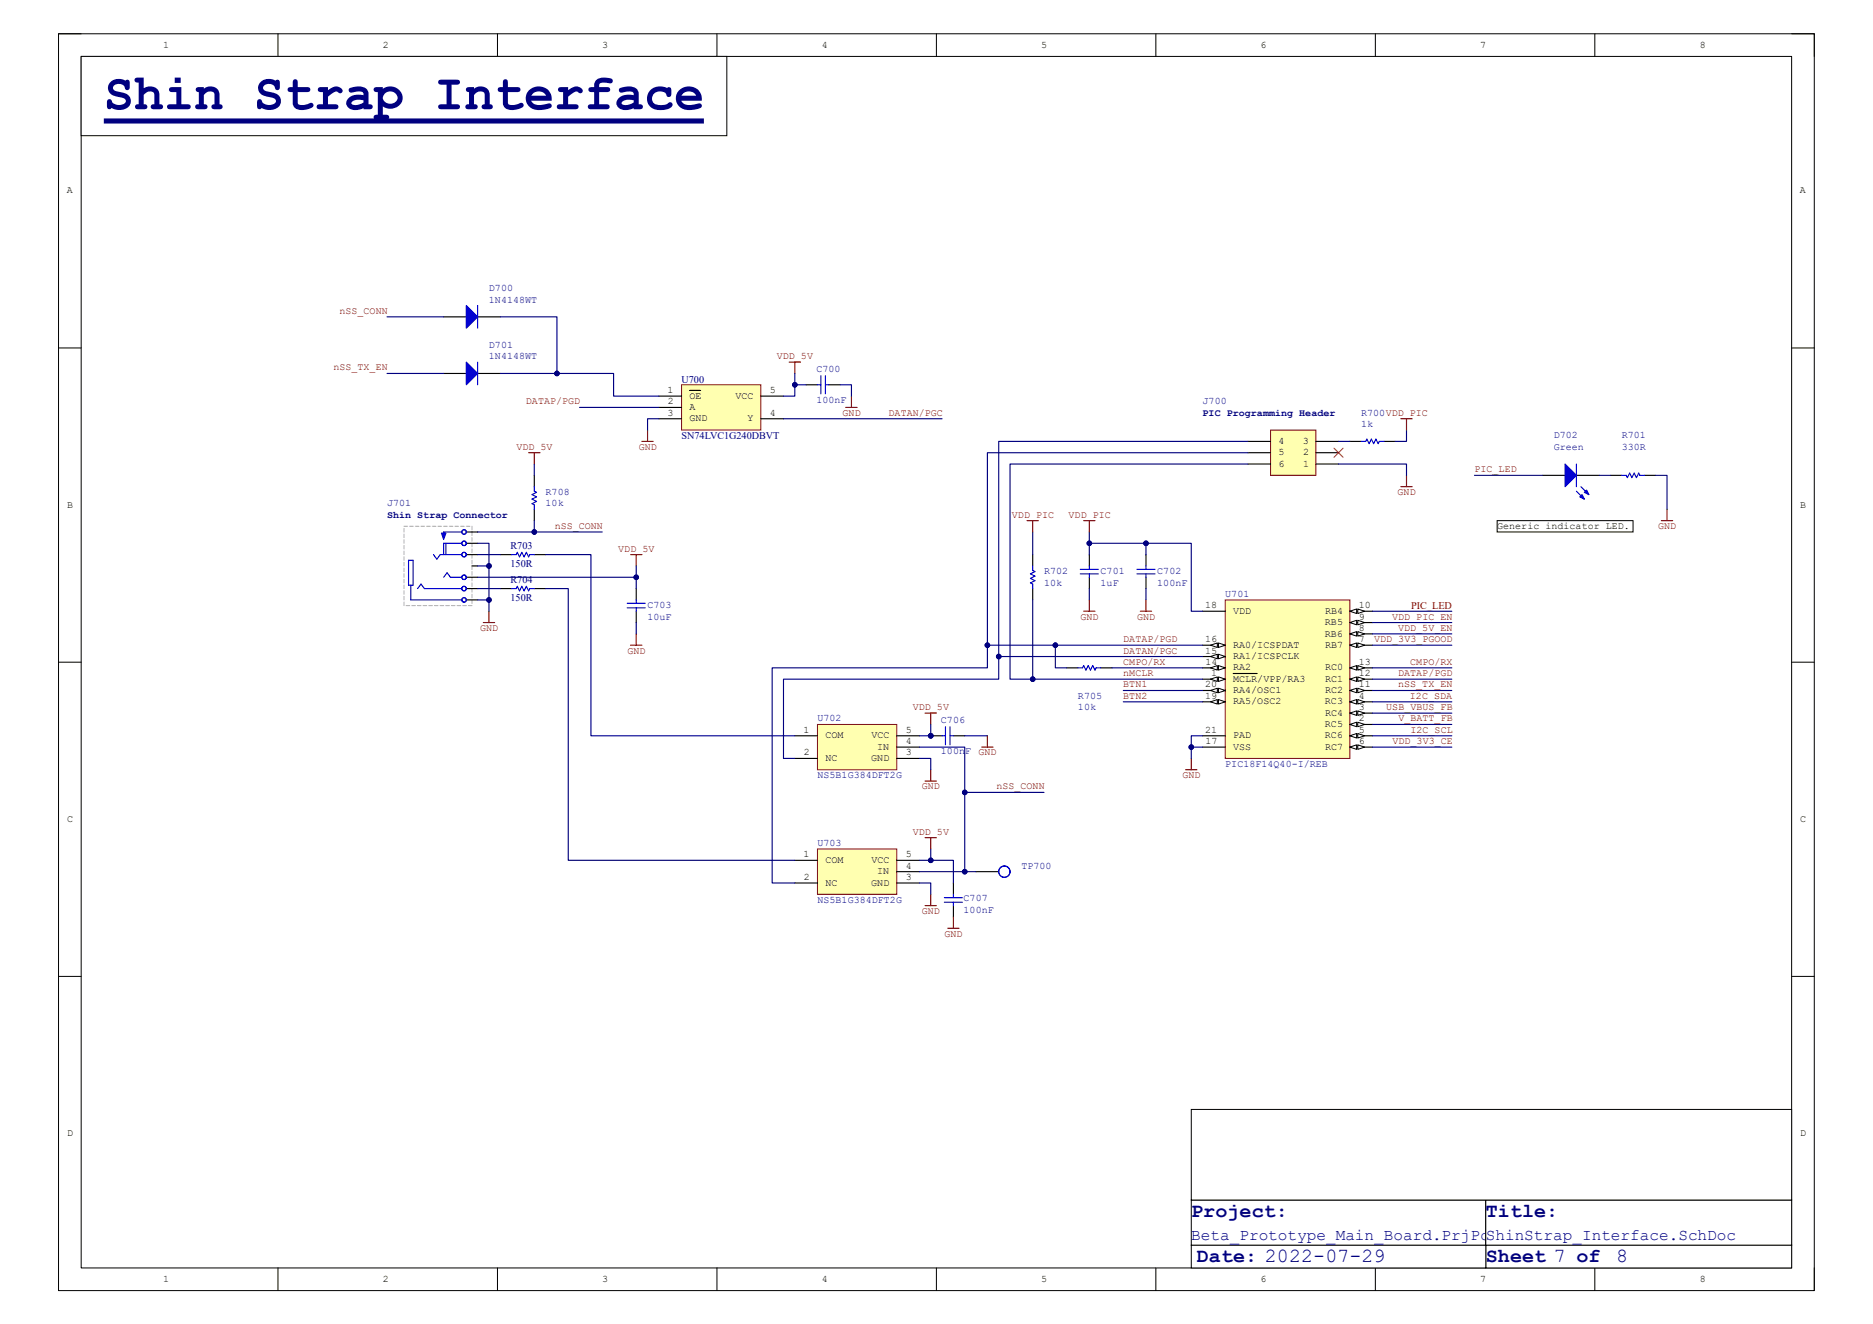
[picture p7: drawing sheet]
<svg xmlns="http://www.w3.org/2000/svg" width="420mm" height="297mm" viewBox="0 0 420 297" stroke-linecap="round" stroke-linejoin="round" font-family="sans-serif">
<path d="M13.1 7.6h393.7v281.9h-393.7z" fill="none" stroke="#000" stroke-width=".22"/>
<path d="M18.2 12.7h383.5v271.7h-383.5z" fill-rule="evenodd" fill="#fff"/>
<g fill="none" stroke="#000" stroke-width=".22">
<path d="M13.1 7.6h5.1M18.2 12.7h383.5v271.7h-383.5zM62.3 7.6v5.1M111.5 7.6v5.1M160.8 7.6v5.1M210 7.6v5.1M259.2 7.6v5.1M308.4 7.6v5.1M357.6 7.6v5.1M401.7 7.6h5.1v5.1M13.1 78.1h5.1M401.7 78.1h5.1"/>
<path d="M13.1 148.5h5.1M401.7 148.5h5.1M13.1 219h5.1M401.7 219h5.1M62.3 284.4v5.1M111.5 284.4v5.1M160.8 284.4v5.1M210 284.4v5.1M259.2 284.4v5.1M308.4 284.4v5.1M357.6 284.4v5.1M406.8 284.4v5.1"/>
</g>
<path d="M18.2 12.7h144.8v17.7h-144.8z" fill-rule="evenodd" fill="#fff"/>
<path d="M18.2 12.7h144.8v17.7h-144.8z" fill="none" stroke="#000" stroke-width=".22"/>
<path d="M23.3 27.1h134.5" fill="none" stroke="#000080" stroke-width="1.1" stroke-linecap="butt"/>
<path d="M274.7 134.6h28v35.5h-28z" fill-rule="evenodd" fill="#ffffb0"/>
<path d="M274.7 134.6h28v35.5h-28z" fill="none" stroke="#800000" stroke-width=".22"/>
<path d="M269.7 152.4h5" fill="none" stroke="#000" stroke-width=".25"/>
<path d="M273.2 151.8l1.5 .6-1.5 .5z" fill="#f8fcff"/>
<path d="M273.2 151.8l1.5 .6-1.5 .5z" fill="none" stroke="#000" stroke-width=".22"/>
<path d="M271.4 152.4l1.6-.6v1.1z" fill="#f8fcff"/>
<path d="M271.4 152.4l1.6-.6v1.1z" fill="none" stroke="#000" stroke-width=".22"/>
<path d="M276.5 151.1h5.4M302.7 162.5h5.1" fill="none" stroke="#000" stroke-width=".25"/>
<path d="M302.7 162.5l1.5-.5v1z" fill="#f8fcff"/>
<path d="M302.7 162.5l1.5-.5v1z" fill="none" stroke="#000" stroke-width=".22"/>
<path d="M304.5 162l1.5 .5-1.5 .5z" fill="#f8fcff"/>
<path d="M304.5 162l1.5 .5-1.5 .5z" fill="none" stroke="#000" stroke-width=".22"/>
<path d="M302.7 160h5.1" fill="none" stroke="#000" stroke-width=".25"/>
<path d="M302.7 160l1.5-.5v1z" fill="#f8fcff"/>
<path d="M302.7 160l1.5-.5v1z" fill="none" stroke="#000" stroke-width=".22"/>
<path d="M304.5 159.5l1.5 .5-1.5 .5z" fill="#f8fcff"/>
<path d="M304.5 159.5l1.5 .5-1.5 .5z" fill="none" stroke="#000" stroke-width=".22"/>
<path d="M302.7 157.4h5.1" fill="none" stroke="#000" stroke-width=".25"/>
<path d="M302.7 157.4l1.5-.5v1z" fill="#f8fcff"/>
<path d="M302.7 157.4l1.5-.5v1z" fill="none" stroke="#000" stroke-width=".22"/>
<path d="M304.5 156.9l1.5 .5-1.5 .5z" fill="#f8fcff"/>
<path d="M304.5 156.9l1.5 .5-1.5 .5z" fill="none" stroke="#000" stroke-width=".22"/>
<path d="M302.7 165.1h5.1" fill="none" stroke="#000" stroke-width=".25"/>
<path d="M302.7 165.1l1.5-.6v1.1z" fill="#f8fcff"/>
<path d="M302.7 165.1l1.5-.6v1.1z" fill="none" stroke="#000" stroke-width=".22"/>
<path d="M304.5 164.5l1.5 .6-1.5 .5z" fill="#f8fcff"/>
<path d="M304.5 164.5l1.5 .6-1.5 .5z" fill="none" stroke="#000" stroke-width=".22"/>
<path d="M302.7 167.6h5.1" fill="none" stroke="#000" stroke-width=".25"/>
<path d="M302.7 167.6l1.5-.5v1z" fill="#f8fcff"/>
<path d="M302.7 167.6l1.5-.5v1z" fill="none" stroke="#000" stroke-width=".22"/>
<path d="M304.5 167.1l1.5 .5-1.5 .5z" fill="#f8fcff"/>
<path d="M304.5 167.1l1.5 .5-1.5 .5z" fill="none" stroke="#000" stroke-width=".22"/>
<path d="M302.7 144.7h5.1" fill="none" stroke="#000" stroke-width=".25"/>
<path d="M302.7 144.7l1.5-.5v1z" fill="#f8fcff"/>
<path d="M302.7 144.7l1.5-.5v1z" fill="none" stroke="#000" stroke-width=".22"/>
<path d="M304.5 144.2l1.5 .5-1.5 .5z" fill="#f8fcff"/>
<path d="M304.5 144.2l1.5 .5-1.5 .5z" fill="none" stroke="#000" stroke-width=".22"/>
<path d="M302.7 142.2h5.1" fill="none" stroke="#000" stroke-width=".25"/>
<path d="M302.7 142.2l1.5-.5v1z" fill="#f8fcff"/>
<path d="M302.7 142.2l1.5-.5v1z" fill="none" stroke="#000" stroke-width=".22"/>
<path d="M304.5 141.7l1.5 .5-1.5 .5z" fill="#f8fcff"/>
<path d="M304.5 141.7l1.5 .5-1.5 .5z" fill="none" stroke="#000" stroke-width=".22"/>
<path d="M302.7 139.7h5.1" fill="none" stroke="#000" stroke-width=".25"/>
<path d="M302.7 139.7l1.5-.6v1.1z" fill="#f8fcff"/>
<path d="M302.7 139.7l1.5-.6v1.1z" fill="none" stroke="#000" stroke-width=".22"/>
<path d="M304.5 139.1l1.5 .6-1.5 .5z" fill="#f8fcff"/>
<path d="M304.5 139.1l1.5 .6-1.5 .5z" fill="none" stroke="#000" stroke-width=".22"/>
<path d="M302.7 137.1h5.1" fill="none" stroke="#000" stroke-width=".25"/>
<path d="M302.7 137.1l1.5-.5v1z" fill="#f8fcff"/>
<path d="M302.7 137.1l1.5-.5v1z" fill="none" stroke="#000" stroke-width=".22"/>
<path d="M304.5 136.6l1.5 .5-1.5 .5z" fill="#f8fcff"/>
<path d="M304.5 136.6l1.5 .5-1.5 .5z" fill="none" stroke="#000" stroke-width=".22"/>
<path d="M302.7 154.9h5.1" fill="none" stroke="#000" stroke-width=".25"/>
<path d="M302.7 154.9l1.5-.5v1z" fill="#f8fcff"/>
<path d="M302.7 154.9l1.5-.5v1z" fill="none" stroke="#000" stroke-width=".22"/>
<path d="M304.5 154.4l1.5 .5-1.5 .5z" fill="#f8fcff"/>
<path d="M304.5 154.4l1.5 .5-1.5 .5z" fill="none" stroke="#000" stroke-width=".22"/>
<path d="M302.7 152.4h5.1" fill="none" stroke="#000" stroke-width=".25"/>
<path d="M302.7 152.4l1.5-.6v1.1z" fill="#f8fcff"/>
<path d="M302.7 152.4l1.5-.6v1.1z" fill="none" stroke="#000" stroke-width=".22"/>
<path d="M304.5 151.8l1.5 .6-1.5 .5z" fill="#f8fcff"/>
<path d="M304.5 151.8l1.5 .6-1.5 .5z" fill="none" stroke="#000" stroke-width=".22"/>
<path d="M302.7 149.8h5.1" fill="none" stroke="#000" stroke-width=".25"/>
<path d="M302.7 149.8l1.5-.5v1z" fill="#f8fcff"/>
<path d="M302.7 149.8l1.5-.5v1z" fill="none" stroke="#000" stroke-width=".22"/>
<path d="M304.5 149.3l1.5 .5-1.5 .5z" fill="#f8fcff"/>
<path d="M304.5 149.3l1.5 .5-1.5 .5z" fill="none" stroke="#000" stroke-width=".22"/>
<path d="M269.7 149.8h5" fill="none" stroke="#000" stroke-width=".25"/>
<path d="M273.2 149.3l1.5 .5-1.5 .5z" fill="#f8fcff"/>
<path d="M273.2 149.3l1.5 .5-1.5 .5z" fill="none" stroke="#000" stroke-width=".22"/>
<path d="M271.4 149.8l1.6-.5v1z" fill="#f8fcff"/>
<path d="M271.4 149.8l1.6-.5v1z" fill="none" stroke="#000" stroke-width=".22"/>
<path d="M269.7 147.3h5" fill="none" stroke="#000" stroke-width=".25"/>
<path d="M273.2 146.8l1.5 .5-1.5 .5z" fill="#f8fcff"/>
<path d="M273.2 146.8l1.5 .5-1.5 .5z" fill="none" stroke="#000" stroke-width=".22"/>
<path d="M271.4 147.3l1.6-.5v1z" fill="#f8fcff"/>
<path d="M271.4 147.3l1.6-.5v1z" fill="none" stroke="#000" stroke-width=".22"/>
<path d="M269.7 144.7h5" fill="none" stroke="#000" stroke-width=".25"/>
<path d="M273.2 144.2l1.5 .5-1.5 .5z" fill="#f8fcff"/>
<path d="M273.2 144.2l1.5 .5-1.5 .5z" fill="none" stroke="#000" stroke-width=".22"/>
<path d="M271.4 144.7l1.6-.5v1z" fill="#f8fcff"/>
<path d="M271.4 144.7l1.6-.5v1z" fill="none" stroke="#000" stroke-width=".22"/>
<path d="M269.7 137.1h5M269.7 157.4h5M269.7 167.6h5" fill="none" stroke="#000" stroke-width=".25"/>
<path d="M273.2 156.9l1.5 .5-1.5 .5z" fill="#f8fcff"/>
<path d="M273.2 156.9l1.5 .5-1.5 .5z" fill="none" stroke="#000" stroke-width=".22"/>
<path d="M271.4 157.4l1.6-.5v1z" fill="#f8fcff"/>
<path d="M271.4 157.4l1.6-.5v1z" fill="none" stroke="#000" stroke-width=".22"/>
<path d="M269.7 154.9h5" fill="none" stroke="#000" stroke-width=".25"/>
<path d="M273.2 154.4l1.5 .5-1.5 .5z" fill="#f8fcff"/>
<path d="M273.2 154.4l1.5 .5-1.5 .5z" fill="none" stroke="#000" stroke-width=".22"/>
<path d="M271.4 154.9l1.6-.5v1z" fill="#f8fcff"/>
<path d="M271.4 154.9l1.6-.5v1z" fill="none" stroke="#000" stroke-width=".22"/>
<path d="M269.7 165.1h5" fill="none" stroke="#000" stroke-width=".25"/>
<path d="M284.9 96.5h10.2v10.1h-10.2z" fill-rule="evenodd" fill="#ffffb0"/>
<path d="M284.9 96.5h10.2v10.1h-10.2z" fill="none" stroke="#800000" stroke-width=".22"/>
<g fill="none" stroke="#000" stroke-width=".25">
<path d="M279.8 99h5.1M295.1 99h5M302.7 99h2.5M310.3 99h2.5M279.8 104.1h5.1M279.8 101.6h5.1M295.1 104.1h5M295.1 101.6h5M345.9 106.6h5M353.5 106.6h5.1M142.7 132v2.6M142.7 137.1v2.6"/>
<path d="M244.3 124.4v2.6M244.3 129.5v2.5M257 124.4v2.6M257 129.5v2.5"/>
</g>
<g fill="none" stroke="#800000" stroke-width=".25">
<path d="M314.1 109.2h2.6M315.4 106.6v2.6M108.4 139.7h2.5M109.6 137.1v2.6M141.4 124.4h2.5M142.7 124.4v2.6M243 137.1h2.5M244.3 134.6v2.5M255.7 137.1h2.5M257 134.6v2.5M141.4 144.7h2.5M142.7 142.2v2.5"/>
<path d="M265.9 172.7h2.5M267.1 170.1v2.6"/>
</g>
<g fill="none" stroke="#00f" stroke-width=".25">
<path d="M305.2 99h1l.3-.5 .5 1 .5-1 .5 1 .5-1 .5 1 .3-.5h1M140.6 135.3h4.1M140.6 136.4h4.1M142.7 134.6v.7M142.7 136.4v.7M242.2 127.7h4.1M242.2 128.7h4.1M244.3 127v.7M244.3 128.7v.8M254.9 127.7h4.1M254.9 128.7h4.1M257 127v.7"/>
<path d="M257 128.7v.8"/>
</g>
<path d="M299.1 100.5l2.1 2.1M301.2 100.5l-2.1 2.1" fill="none" stroke="#f00" stroke-width=".22"/>
<path d="M350.9 104.1l2.6 2.5-2.6 2.6z" fill="#00f"/>
<path d="M350.9 104.1l2.6 2.5-2.6 2.6zM353.5 110.2l1.8 1.8M354.5 109.2l1.8 1.8" fill="none" stroke="#00f" stroke-width=".25"/>
<path d="M355.3 110.4l.5-.5 .5 1.1z" fill="#00f"/>
<path d="M355.3 110.4l.5-.5 .5 1.1z" fill="none" stroke="#00f" stroke-width=".25"/>
<path d="M354.2 111.5l.6-.5 .5 1z" fill="#00f"/>
<path d="M353.5 104.1v5.1M354.2 111.5l.6-.5 .5 1zM363.6 106.6h1.1l.2 .5 .5-1 .5 1 .5-1 .5 1 .6-1 .2 .5h1" fill="none" stroke="#00f" stroke-width=".25"/>
<path d="M361.1 106.6h2.5M368.7 106.6h2.6" fill="none" stroke="#000" stroke-width=".25"/>
<path d="M372.5 116.8h2.6M373.8 114.3v2.5" fill="none" stroke="#800000" stroke-width=".25"/>
<path d="M335.7 116.8h30.5v2.5h-30.5z" fill-rule="evenodd" fill="#fff"/>
<path d="M335.7 116.8h30.5v2.5h-30.5z" fill="none" stroke="#000" stroke-width=".22"/>
<path d="M267.1 269.2h66.1v10.2h-66.1z" fill-rule="evenodd" fill="#fff"/>
<path d="M267.1 269.2h66.1v10.2h-66.1z" fill="none" stroke="#000" stroke-width=".22"/>
<path d="M333.2 269.2h68.5v10.2h-68.5z" fill-rule="evenodd" fill="#fff"/>
<path d="M333.2 269.2h68.5v10.2h-68.5z" fill="none" stroke="#000" stroke-width=".22"/>
<path d="M267.1 248.9h134.6v20.3h-134.6z" fill-rule="evenodd" fill="#fff"/>
<path d="M267.1 248.9h134.6v20.3h-134.6z" fill="none" stroke="#000" stroke-width=".22"/>
<path d="M333.2 279.4h68.5v5h-68.5z" fill-rule="evenodd" fill="#fff"/>
<path d="M333.2 279.4h68.5v5h-68.5z" fill="none" stroke="#000" stroke-width=".22"/>
<path d="M267.1 279.4h66.1v5h-66.1z" fill-rule="evenodd" fill="#fff"/>
<path d="M267.1 279.4h66.1v5h-66.1z" fill="none" stroke="#000" stroke-width=".22"/>
<path d="M183.3 190.5h17.8v10.1h-17.8z" fill-rule="evenodd" fill="#ffffb0"/>
<path d="M183.3 190.5h17.8v10.1h-17.8z" fill="none" stroke="#800000" stroke-width=".22"/>
<path d="M178.2 193h5.1M178.2 198.1h5.1M201.1 193h5.1M201.1 198.1h5.1M201.1 195.5h5.1" fill="none" stroke="#000" stroke-width=".25"/>
<path d="M183.3 162.5h17.8v10.2h-17.8z" fill-rule="evenodd" fill="#ffffb0"/>
<path d="M183.3 162.5h17.8v10.2h-17.8z" fill="none" stroke="#800000" stroke-width=".22"/>
<path d="M104.6 119.3h2.5M104.6 129.5h2.5M104.6 134.6h2.5M104.6 124.4h2.5M178.2 165.1h5.1M178.2 170.1h5.1M201.1 165.1h5.1M201.1 170.1h5.1M201.1 167.6h5.1M218.9 195.5h5" fill="none" stroke="#000" stroke-width=".25"/>
<path d="M207.4 160h2.6M208.7 160v2.5M207.4 175.2h2.6M208.7 172.7v2.5M207.4 187.9h2.6M208.7 187.9v2.6M207.4 203.2h2.6M208.7 200.6v2.6" fill="none" stroke="#800000" stroke-width=".25"/>
<g fill="none" stroke="#00f" stroke-width=".25">
<path d="M103.5 119.3h-4v1.3M91.6 131.3v-5.6h1v5.6M92.1 134.6h11.4M97.2 124.4l.8 1 .7-1h4.8M99.5 129.5l.7-1 .8 1h2.5"/>
<circle cx="104.1" cy="119.3" r=".51"/>
<circle cx="104.1" cy="134.6" r=".51"/>
<circle cx="104.1" cy="129.5" r=".51"/>
<circle cx="104.1" cy="124.4" r=".51"/>
<circle cx="225.2" cy="195.5" r="1.27"/>
</g>
<g fill="none" stroke="#b7b7b7" stroke-width=".25">
<path d="M90.6 118.5v.8M90.6 119.8v.8M90.6 118.1h.8M91.9 118.1h.8M93.1 118.1h.8M94.4 118.1h.8M95.7 118.1h.8M96.9 118.1h.8M98.2 118.1h.8M99.5 118.1h.8M100.8 118.1h.7M102 118.1h.8"/>
<path d="M103.3 118.1h.8M104.6 118.1h.8M105.8 118.1v.8M105.8 119.3v.8M90.6 121.1v.8M90.6 122.4v.7M90.6 123.6v.8M90.6 124.9v.8M90.6 126.2v.8M90.6 127.4v.8M90.6 128.7v.8M90.6 130v.8"/>
<path d="M90.6 131.2v.8M90.6 132.5v.8M90.6 133.8v.8M90.6 135.1v.7M91.1 135.8h.8M92.3 135.8h.8M93.6 135.8h.8M94.9 135.8h.8M96.1 135.8h.8M97.4 135.8h.8M98.7 135.8h.8M100 135.8h.8"/>
<path d="M101.2 135.8h.8M102.5 135.8h.8M103.8 135.8h.8M105 135.8h.8M105.8 120.6v.8M105.8 121.9v.8M105.8 123.1v.8M105.8 124.4v.8M105.8 125.7v.8M105.8 127v.8M105.8 128.2v.8M105.8 129.5v.8"/>
<path d="M105.8 130.8v.8M105.8 132v.8M105.8 133.3v.8M105.8 134.6v.8"/>
</g>
<path d="M99 119.6h1l-.5 1.4z" fill="#00f"/>
<g fill="none" stroke="#00f" stroke-width=".25">
<path d="M99 119.6h1l-.5 1.4zM119.8 109.2v1l.5 .2-1 .6 1 .5-1 .5 1 .5-1 .5 .5 .2v1.1M91.6 131.3h1M92.1 131.3v3.3M93.6 132l.8-1 .8 1h8.3M100 121.9v2.5M103.5 121.9h-4v2.5M231.6 127v1l.5 .2-1 .5 1 .5-1 .6 1 .5-1 .5 .5 .2v1M241.7 149.8h1l.3-.5 .5 1 .5-1 .5 1 .5-1 .5 1 .3-.5h1"/>
<circle cx="104.1" cy="132" r=".51"/>
<circle cx="104.1" cy="121.9" r=".51"/>
</g>
<path d="M119.8 106.6v2.6M119.8 114.3v2.5M104.6 132h2.5M104.6 121.9h2.5M105.8 127h1.3M231.6 124.4v2.6M231.6 132v2.6M239.2 149.8h2.5M246.8 149.8h2.5" fill="none" stroke="#000" stroke-width=".25"/>
<path d="M118.5 101.6h2.6M119.8 101.6v2.5" fill="none" stroke="#800000" stroke-width=".25"/>
<path d="M152.8 86.3h17.8v10.2h-17.8z" fill-rule="evenodd" fill="#ffffb0"/>
<path d="M152.8 86.3h17.8v10.2h-17.8z" fill="none" stroke="#800000" stroke-width=".22"/>
<path d="M147.7 88.9h5.1M147.7 91.4h5.1M147.7 93.9h5.1M154.6 87.6h2.5M170.6 88.9h5.1M170.6 93.9h5.1" fill="none" stroke="#000" stroke-width=".25"/>
<circle cx="208.7" cy="165.1" r=".51" fill="#000080"/>
<circle cx="208.7" cy="165.1" r=".51" fill="none" stroke="#000080" stroke-width=".22"/>
<path d="M208.7 165.1h2.5" fill="none" stroke="#000" stroke-width=".25"/>
<circle cx="208.7" cy="165.1" r=".51" fill="#000080"/>
<circle cx="208.7" cy="165.1" r=".51" fill="none" stroke="#000080" stroke-width=".22"/>
<path d="M99.5 71.1h5.1M107.1 71.1h5.1M180.8 86.3h2.5M185.8 86.3h2.6M213.8 165.1h2.5M213.8 198.1v2.5M213.8 203.2v2.5" fill="none" stroke="#000" stroke-width=".25"/>
<path d="M183.3 86.3h.8M184.1 84.3v4M185.1 84.3v4M185.1 86.3h.7M211.2 165.1h.8M212 163v4.1M213 163v4.1M213 165.1h.8M211.8 201.4h4M211.8 202.4h4M213.8 200.6v.8M213.8 202.4v.8" fill="none" stroke="#00f" stroke-width=".25"/>
<path d="M143.9 99h2.6M145.2 96.5v2.5M177 81.2h2.5M178.2 81.2v2.6M189.7 91.4h2.5M190.9 88.9v2.5M220.1 167.6h2.6M221.4 165.1v2.5M212.5 208.2h2.6M213.8 205.7v2.5" fill="none" stroke="#800000" stroke-width=".25"/>
<path d="M104.6 68.5l2.5 2.6-2.5 2.5z" fill="#00f"/>
<path d="M104.6 68.5l2.5 2.6-2.5 2.5zM107.1 68.5v5.1" fill="none" stroke="#00f" stroke-width=".25"/>
<path d="M99.5 83.8h5.1M107.1 83.8h5.1" fill="none" stroke="#000" stroke-width=".25"/>
<path d="M104.6 81.2l2.5 2.6-2.5 2.5z" fill="#00f"/>
<path d="M104.6 81.2l2.5 2.6-2.5 2.5zM107.1 81.2v5.1M114.7 132h1l.3-.5 .5 1 .5-1 .5 1 .5-1 .5 1 .3-.5h1M114.7 124.4h1l.3-.5 .5 1 .5-1 .5 1 .5-1 .5 1 .3-.5h1" fill="none" stroke="#00f" stroke-width=".25"/>
<path d="M112.2 132h2.5M112.2 124.4h2.5M119.8 132h2.5M119.8 124.4h2.5" fill="none" stroke="#000" stroke-width=".25"/>
<path d="M244.3 132v2.6M257 121.9v2.5M257 132v2.6" fill="none" stroke="#000080" stroke-width=".25"/>
<circle cx="257" cy="121.9" r=".51" fill="#000080"/>
<circle cx="257" cy="121.9" r=".51" fill="none" stroke="#000080" stroke-width=".22"/>
<path d="M267.1 167.6h2.6" fill="none" stroke="#000080" stroke-width=".25"/>
<circle cx="267.1" cy="167.6" r=".51" fill="#000080"/>
<circle cx="267.1" cy="167.6" r=".51" fill="none" stroke="#000080" stroke-width=".22"/>
<path d="M300.1 104.1h15.3v2.5M107.1 134.6h2.5v2.5" fill="none" stroke="#000080" stroke-width=".25"/>
<circle cx="109.6" cy="134.6" r=".51" fill="#000080"/>
<circle cx="109.6" cy="134.6" r=".51" fill="none" stroke="#000080" stroke-width=".22"/>
<path d="M223.9 147.3h45.8" fill="none" stroke="#000080" stroke-width=".25"/>
<circle cx="223.9" cy="147.3" r=".51" fill="#000080"/>
<circle cx="223.9" cy="147.3" r=".51" fill="none" stroke="#000080" stroke-width=".22"/>
<path d="M279.8 104.1h-53.3v48.3h43.2" fill="none" stroke="#000080" stroke-width=".25"/>
<circle cx="231.6" cy="152.4" r=".51" fill="#000080"/>
<circle cx="231.6" cy="152.4" r=".51" fill="none" stroke="#000080" stroke-width=".22"/>
<path d="M142.7 127v5M142.7 139.7v2.5" fill="none" stroke="#000080" stroke-width=".25"/>
<circle cx="142.7" cy="129.5" r=".51" fill="#000080"/>
<circle cx="142.7" cy="129.5" r=".51" fill="none" stroke="#000080" stroke-width=".22"/>
<path d="M244.3 121.9h22.8v15.2h2.6" fill="none" stroke="#000080" stroke-width=".25"/>
<circle cx="244.3" cy="121.9" r=".51" fill="#000080"/>
<circle cx="244.3" cy="121.9" r=".51" fill="none" stroke="#000080" stroke-width=".22"/>
<circle cx="257" cy="121.9" r=".51" fill="#000080"/>
<circle cx="257" cy="121.9" r=".51" fill="none" stroke="#000080" stroke-width=".22"/>
<path d="M269.7 165.1h-2.6v5" fill="none" stroke="#000080" stroke-width=".25"/>
<circle cx="267.1" cy="167.6" r=".51" fill="#000080"/>
<circle cx="267.1" cy="167.6" r=".51" fill="none" stroke="#000080" stroke-width=".22"/>
<path d="M244.3 119.3v5.1" fill="none" stroke="#000080" stroke-width=".25"/>
<circle cx="244.3" cy="121.9" r=".51" fill="#000080"/>
<circle cx="244.3" cy="121.9" r=".51" fill="none" stroke="#000080" stroke-width=".22"/>
<g fill="none" stroke="#000080" stroke-width=".25">
<path d="M300.1 99h2.6M315.4 96.5v2.5h-2.6M330.6 106.6h15.3M358.6 106.6h2.5M371.3 106.6h2.5v7.7M307.8 139.7h17.7M307.8 137.1h17.7M251.9 154.9h17.8M307.8 154.9h17.7M307.8 152.4h17.7M307.8 149.8h17.7M307.8 144.7h17.7"/>
<path d="M307.8 157.4h17.7M307.8 160h17.7M307.8 162.5h17.7M307.8 165.1h17.7M307.8 167.6h17.7M206.2 198.1h2.5v2.5M208.7 190.5v2.5h-2.5"/>
</g>
<circle cx="208.7" cy="193" r=".51" fill="#000080"/>
<circle cx="208.7" cy="193" r=".51" fill="none" stroke="#000080" stroke-width=".22"/>
<path d="M206.2 170.1h2.5v2.6M208.7 162.5v2.6h-2.5" fill="none" stroke="#000080" stroke-width=".25"/>
<circle cx="208.7" cy="165.1" r=".51" fill="#000080"/>
<circle cx="208.7" cy="165.1" r=".51" fill="none" stroke="#000080" stroke-width=".22"/>
<path d="M206.2 195.5h12.7" fill="none" stroke="#000080" stroke-width=".25"/>
<circle cx="216.3" cy="195.5" r=".51" fill="#000080"/>
<circle cx="216.3" cy="195.5" r=".51" fill="none" stroke="#000080" stroke-width=".22"/>
<path d="M107.1 127h2.5v7.6M251.9 157.4h17.8" fill="none" stroke="#000080" stroke-width=".25"/>
<circle cx="109.6" cy="134.6" r=".51" fill="#000080"/>
<circle cx="109.6" cy="134.6" r=".51" fill="none" stroke="#000080" stroke-width=".22"/>
<circle cx="109.6" cy="127" r=".51" fill="#000080"/>
<circle cx="109.6" cy="127" r=".51" fill="none" stroke="#000080" stroke-width=".22"/>
<path d="M107.1 119.3h27.9" fill="none" stroke="#000080" stroke-width=".25"/>
<circle cx="119.8" cy="119.3" r=".51" fill="#000080"/>
<circle cx="119.8" cy="119.3" r=".51" fill="none" stroke="#000080" stroke-width=".22"/>
<path d="M216.3 177.8h17.8" fill="none" stroke="#000080" stroke-width=".25"/>
<circle cx="216.3" cy="177.8" r=".51" fill="#000080"/>
<circle cx="216.3" cy="177.8" r=".51" fill="none" stroke="#000080" stroke-width=".22"/>
<path d="M119.8 116.8v2.5" fill="none" stroke="#000080" stroke-width=".25"/>
<circle cx="119.8" cy="119.3" r=".51" fill="#000080"/>
<circle cx="119.8" cy="119.3" r=".51" fill="none" stroke="#000080" stroke-width=".22"/>
<path d="M119.8 104.1v2.5M231.6 119.3v5.1M231.6 134.6v17.8" fill="none" stroke="#000080" stroke-width=".25"/>
<circle cx="231.6" cy="152.4" r=".51" fill="#000080"/>
<circle cx="231.6" cy="152.4" r=".51" fill="none" stroke="#000080" stroke-width=".22"/>
<path d="M236.6 144.7v5.1h2.6M249.3 149.8h20.4" fill="none" stroke="#000080" stroke-width=".25"/>
<circle cx="236.6" cy="144.7" r=".51" fill="#000080"/>
<circle cx="236.6" cy="144.7" r=".51" fill="none" stroke="#000080" stroke-width=".22"/>
<path d="M178.2 86.3h2.6" fill="none" stroke="#000080" stroke-width=".25"/>
<circle cx="178.2" cy="86.3" r=".51" fill="#000080"/>
<circle cx="178.2" cy="86.3" r=".51" fill="none" stroke="#000080" stroke-width=".22"/>
<path d="M147.7 93.9h-2.5v2.6M188.4 86.3h2.5v2.6M216.3 165.1h5.1M208.7 193h5.1v5.1" fill="none" stroke="#000080" stroke-width=".25"/>
<circle cx="208.7" cy="193" r=".51" fill="#000080"/>
<circle cx="208.7" cy="193" r=".51" fill="none" stroke="#000080" stroke-width=".22"/>
<path d="M86.8 71.1h12.7M112.2 71.1h12.7v12.7h-12.7M86.8 83.8h12.7M130 91.4h17.7M175.7 93.9h35.5" fill="none" stroke="#000080" stroke-width=".25"/>
<circle cx="124.9" cy="83.8" r=".51" fill="#000080"/>
<circle cx="124.9" cy="83.8" r=".51" fill="none" stroke="#000080" stroke-width=".22"/>
<path d="M124.9 83.8h12.7v5.1h10.1" fill="none" stroke="#000080" stroke-width=".25"/>
<circle cx="124.9" cy="83.8" r=".51" fill="#000080"/>
<circle cx="124.9" cy="83.8" r=".51" fill="none" stroke="#000080" stroke-width=".22"/>
<path d="M279.8 101.6h-58.4v43.1M307.8 142.2h17.7" fill="none" stroke="#000080" stroke-width=".25"/>
<circle cx="221.4" cy="144.7" r=".51" fill="#000080"/>
<circle cx="221.4" cy="144.7" r=".51" fill="none" stroke="#000080" stroke-width=".22"/>
<path d="M107.1 121.9h2.5v5.1" fill="none" stroke="#000080" stroke-width=".25"/>
<circle cx="109.6" cy="127" r=".51" fill="#000080"/>
<circle cx="109.6" cy="127" r=".51" fill="none" stroke="#000080" stroke-width=".22"/>
<path d="M107.1 129.5h35.6" fill="none" stroke="#000080" stroke-width=".25"/>
<circle cx="142.7" cy="129.5" r=".51" fill="#000080"/>
<circle cx="142.7" cy="129.5" r=".51" fill="none" stroke="#000080" stroke-width=".22"/>
<path d="M178.2 83.8v5.1h-2.5M107.1 132h5.1M107.1 124.4h5.1M122.3 132h5.1v61h50.8M122.3 124.4h10.2v40.7h45.7" fill="none" stroke="#000080" stroke-width=".25"/>
<circle cx="178.2" cy="86.3" r=".51" fill="#000080"/>
<circle cx="178.2" cy="86.3" r=".51" fill="none" stroke="#000080" stroke-width=".22"/>
<path d="M279.8 99h-55.9v53.4h-48.2v17.7h2.5" fill="none" stroke="#000080" stroke-width=".25"/>
<circle cx="223.9" cy="147.3" r=".51" fill="#000080"/>
<circle cx="223.9" cy="147.3" r=".51" fill="none" stroke="#000080" stroke-width=".22"/>
<path d="M269.7 144.7h-48.3v5.1h-48.3v48.3h5.1" fill="none" stroke="#000080" stroke-width=".25"/>
<circle cx="236.6" cy="144.7" r=".51" fill="#000080"/>
<circle cx="236.6" cy="144.7" r=".51" fill="none" stroke="#000080" stroke-width=".22"/>
<circle cx="221.4" cy="144.7" r=".51" fill="#000080"/>
<circle cx="221.4" cy="144.7" r=".51" fill="none" stroke="#000080" stroke-width=".22"/>
<path d="M206.2 167.6h10.1v27.9" fill="none" stroke="#000080" stroke-width=".25"/>
<circle cx="216.3" cy="195.5" r=".51" fill="#000080"/>
<circle cx="216.3" cy="195.5" r=".51" fill="none" stroke="#000080" stroke-width=".22"/>
<circle cx="216.3" cy="177.8" r=".51" fill="#000080"/>
<circle cx="216.3" cy="177.8" r=".51" fill="none" stroke="#000080" stroke-width=".22"/>
<path d="M314.1 93.9h2.6M315.4 93.9v2.6M230.3 116.8h2.5M231.6 116.8v2.5M243 116.8h2.5M244.3 116.8v2.5" fill="none" stroke="#800000" stroke-width=".25"/>
<text font-size="11.2" fill="#000080" x="23.3" y="24.5">Shin Strap Interface</text>
<g font-size="4.5" fill="#00007f">
<text x="267.1" y="272.9">Project:</text>
<text x="333.2" y="272.9">Title:</text>
<text x="268.4" y="283.1">Date: 2022-07-29</text>
<text x="333.2" y="283.1">Sheet 7 of</text>
<text x="362.4" y="283.1">8</text>
</g>
<g font-size="3.6" fill="#00007f">
<text x="267.1" y="278.3">Beta_Prototype_Main_Board.PrjPcb</text>
<text x="333.2" y="278.3">ShinStrap_Interface.SchDoc</text>
</g>
<g font-size="2.3" fill="#000080">
<text x="152.8" y="85.8">U700</text>
<text x="152.8" y="98.5">SN74LVC1G240DBVT</text>
<text x="114.5" y="123.1">R703</text>
<text x="114.5" y="130.8">R704</text>
<text x="114.5" y="127.2">150R</text>
<text x="114.5" y="134.8">150R</text>
</g>
<text font-size="2.3" fill="#800000" x="316.4" y="136.6">PIC_LED</text>
<g font-size="2.2">
<text x="36.6" y="10.7">1</text>
<text x="85.9" y="10.7">2</text>
<text x="135" y="10.7">3</text>
<text x="184.3" y="10.7">4</text>
<text x="233.5" y="10.7">5</text>
<text x="282.7" y="10.7">6</text>
<text x="331.9" y="10.7">7</text>
<text x="381.1" y="10.7">8</text>
<text x="15" y="43.4">A</text>
<text x="403.6" y="43.4">A</text>
<text x="149.7" y="88.2">1</text>
<text x="154.6" y="89.5">OE</text>
<text x="164.9" y="89.5">VCC</text>
<text x="172.6" y="88.2">5</text>
<text x="149.6" y="93.3">3</text>
<text x="149.7" y="90.7">2</text>
<text x="154.6" y="92">A</text>
<text x="154.6" y="94.5">GND</text>
<text x="167.6" y="94.5">Y</text>
<text x="172.6" y="93.3">4</text>
<text x="286.7" y="99.6">4</text>
<text x="292.1" y="99.6">3</text>
<text x="286.7" y="102.2">5</text>
<text x="286.7" y="104.7">6</text>
<text x="292.2" y="104.7">1</text>
<text x="292.2" y="102.2">2</text>
<text x="15.1" y="113.9">B</text>
<text x="403.7" y="113.9">B</text>
<text x="335.7" y="118.7">Generic indicator LED.</text>
<text x="270.3" y="136.4">18</text>
<text x="276.5" y="137.7">VDD</text>
<text x="297.1" y="137.7">RB4</text>
<text x="304.7" y="136.4">10</text>
<text x="297.1" y="142.8">RB6</text>
<text x="297.1" y="140.3">RB5</text>
<text x="304.7" y="141.5">8</text>
<text x="304.7" y="139">9</text>
<text x="270.2" y="144.1">16</text>
<text x="270.3" y="146.6">15</text>
<text x="270.3" y="149.1">14</text>
<text x="276.5" y="147.9">RA1/ICSPCLK</text>
<text x="276.5" y="145.3">RA0/ICSPDAT</text>
<text x="297.1" y="145.3">RB7</text>
<text x="304.7" y="144.1">7</text>
<text x="304.7" y="149.1">13</text>
<text x="270.3" y="154.2">20</text>
<text x="271.6" y="151.7">1</text>
<text x="276.5" y="153">MCLR/VPP/RA3</text>
<text x="276.5" y="150.4">RA2</text>
<text x="276.5" y="155.5">RA4/OSC1</text>
<text x="297.1" y="155.5">RC2</text>
<text x="297.1" y="153">RC1</text>
<text x="297.1" y="150.4">RC0</text>
<text x="304.7" y="154.2">11</text>
<text x="304.7" y="151.7">12</text>
<text x="270.2" y="156.8">19</text>
<text x="276.5" y="158">RA5/OSC2</text>
<text x="297.1" y="158">RC3</text>
<text x="297.1" y="160.6">RC4</text>
<text x="304.7" y="161.8">2</text>
<text x="304.7" y="159.3">3</text>
<text x="304.7" y="156.8">4</text>
<text x="180.2" y="164.4">1</text>
<text x="185.1" y="165.7">COM</text>
<text x="195.4" y="165.7">VCC</text>
<text x="203.1" y="166.9">4</text>
<text x="203.1" y="164.4">5</text>
<text x="270.3" y="164.4">21</text>
<text x="270.3" y="166.9">17</text>
<text x="276.5" y="165.7">PAD</text>
<text x="297.1" y="165.7">RC6</text>
<text x="297.1" y="163.1">RC5</text>
<text x="304.7" y="164.4">5</text>
<text x="304.7" y="166.9">6</text>
<text x="180.2" y="169.5">2</text>
<text x="185.1" y="170.7">NC</text>
<text x="195.4" y="170.7">GND</text>
<text x="196.7" y="168.2">IN</text>
<text x="203.1" y="169.5">3</text>
<text x="276.5" y="168.2">VSS</text>
<text x="297.1" y="168.2">RC7</text>
<text x="15.1" y="184.4">C</text>
<text x="403.7" y="184.4">C</text>
<text x="180.2" y="192.3">1</text>
<text x="180.2" y="197.4">2</text>
<text x="185.1" y="193.6">COM</text>
<text x="195.4" y="193.6">VCC</text>
<text x="196.7" y="196.1">IN</text>
<text x="203.1" y="197.4">3</text>
<text x="203.1" y="194.9">4</text>
<text x="203.1" y="192.3">5</text>
<text x="185.1" y="198.7">NC</text>
<text x="195.4" y="198.7">GND</text>
<text x="15" y="254.8">D</text>
<text x="403.6" y="254.8">D</text>
<text x="36.6" y="287.6">1</text>
<text x="85.9" y="287.6">2</text>
<text x="135" y="287.6">3</text>
<text x="184.3" y="287.6">4</text>
<text x="233.5" y="287.6">5</text>
<text x="282.7" y="287.6">6</text>
<text x="331.9" y="287.6">7</text>
<text x="381.1" y="287.6">8</text>
</g>
<g font-size="2.2" fill="#000080">
<text x="109.6" y="65.3">D700</text>
<text x="109.6" y="67.9">1N4148WT</text>
<text x="109.6" y="78">D701</text>
<text x="109.6" y="80.6">1N4148WT</text>
<text x="183" y="83.4">C700</text>
<text x="183" y="90.5">100nF</text>
<text x="269.7" y="90.7">J700</text>
<text x="305.2" y="93.3">R700VDD_PIC</text>
<text x="305.2" y="95.8">1k</text>
<text x="348.4" y="98.3">D702</text>
<text x="348.4" y="100.9">Green</text>
<text x="363.6" y="98.3">R701</text>
<text x="363.6" y="100.9">330R</text>
<text x="86.8" y="113.6">J701</text>
<text x="122.3" y="111">R708</text>
<text x="122.3" y="113.6">10k</text>
<text x="234.1" y="128.8">R702</text>
<text x="234.1" y="131.4">10k</text>
<text x="246.8" y="128.8">C701</text>
<text x="246.8" y="131.4">1uF</text>
<text x="259.5" y="128.8">C702</text>
<text x="259.5" y="131.4">100nF</text>
<text x="145.2" y="136.4">C703</text>
<text x="274.7" y="133.9">U701</text>
<text x="145.2" y="139">10uF</text>
<text x="183.3" y="161.8">U702</text>
<text x="241.7" y="156.8">R705</text>
<text x="241.7" y="159.3">10k</text>
<text x="211" y="162.1">C706</text>
<text x="211" y="169.2">100nF</text>
<text x="274.7" y="172">PIC18F14Q40-I/REB</text>
<text x="183.3" y="174.5">NS5B1G384DFT2G</text>
<text x="183.3" y="189.8">U703</text>
<text x="229" y="194.9">TP700</text>
<text x="183.3" y="202.5">NS5B1G384DFT2G</text>
<text x="216.1" y="202.2">C707</text>
<text x="216.1" y="204.8">100nF</text>
</g>
<g font-size="2.2" fill="#800000">
<text x="76.1" y="70.4">nSS_CONN</text>
<text x="74.8" y="83.1">nSS_TX_EN</text>
<text x="174.2" y="80.6">VDD_5V</text>
<text x="117.9" y="90.7">DATAP/PGD</text>
<text x="188.9" y="93.3">GND</text>
<text x="199.3" y="93.3">DATAN/PGC</text>
<text x="115.8" y="100.9">VDD_5V</text>
<text x="143.2" y="100.9">GND</text>
<text x="330.6" y="106">PIC_LED</text>
<text x="313.4" y="111">GND</text>
<text x="124.4" y="118.7">nSS_CONN</text>
<text x="226.9" y="116.1">VDD_PIC</text>
<text x="239.6" y="116.1">VDD_PIC</text>
<text x="371.8" y="118.7">GND</text>
<text x="138.6" y="123.7">VDD_5V</text>
<text x="107.7" y="141.5">GND</text>
<text x="242.3" y="139">GND</text>
<text x="255" y="139">GND</text>
<text x="312.2" y="139">VDD_PIC_EN</text>
<text x="313.5" y="141.5">VDD_5V_EN</text>
<text x="140.7" y="146.6">GND</text>
<text x="251.9" y="149.1">CMPO/RX</text>
<text x="251.9" y="146.6">DATAN/PGC</text>
<text x="251.9" y="144.1">DATAP/PGD</text>
<text x="308.1" y="144.1">VDD_3V3_PGOOD</text>
<text x="316.2" y="149.1">CMPO/RX</text>
<text x="251.9" y="151.7">nMCLR</text>
<text x="251.9" y="154.2">BTN1</text>
<text x="313.5" y="151.7">DATAP/PGD</text>
<text x="313.5" y="154.2">nSS_TX_EN</text>
<text x="204.7" y="159.3">VDD_5V</text>
<text x="251.9" y="156.8">BTN2</text>
<text x="310.9" y="159.3">USB_VBUS_FB</text>
<text x="313.6" y="161.8">V_BATT_FB</text>
<text x="316.1" y="156.8">I2C_SDA</text>
<text x="312.3" y="166.9">VDD_3V3_CE</text>
<text x="316.3" y="164.4">I2C_SCL</text>
<text x="219.4" y="169.5">GND</text>
<text x="206.7" y="177.1">GND</text>
<text x="223.4" y="177.1">nSS_CONN</text>
<text x="265.1" y="174.5">GND</text>
<text x="204.7" y="187.2">VDD_5V</text>
<text x="206.7" y="205">GND</text>
<text x="211.8" y="210.1">GND</text>
</g>
<g font-size="2.2" fill="#00007f">
<text x="269.7" y="93.3">PIC Programming Header</text>
<text x="86.8" y="116.1">Shin Strap Connector</text>
</g>
</svg>
